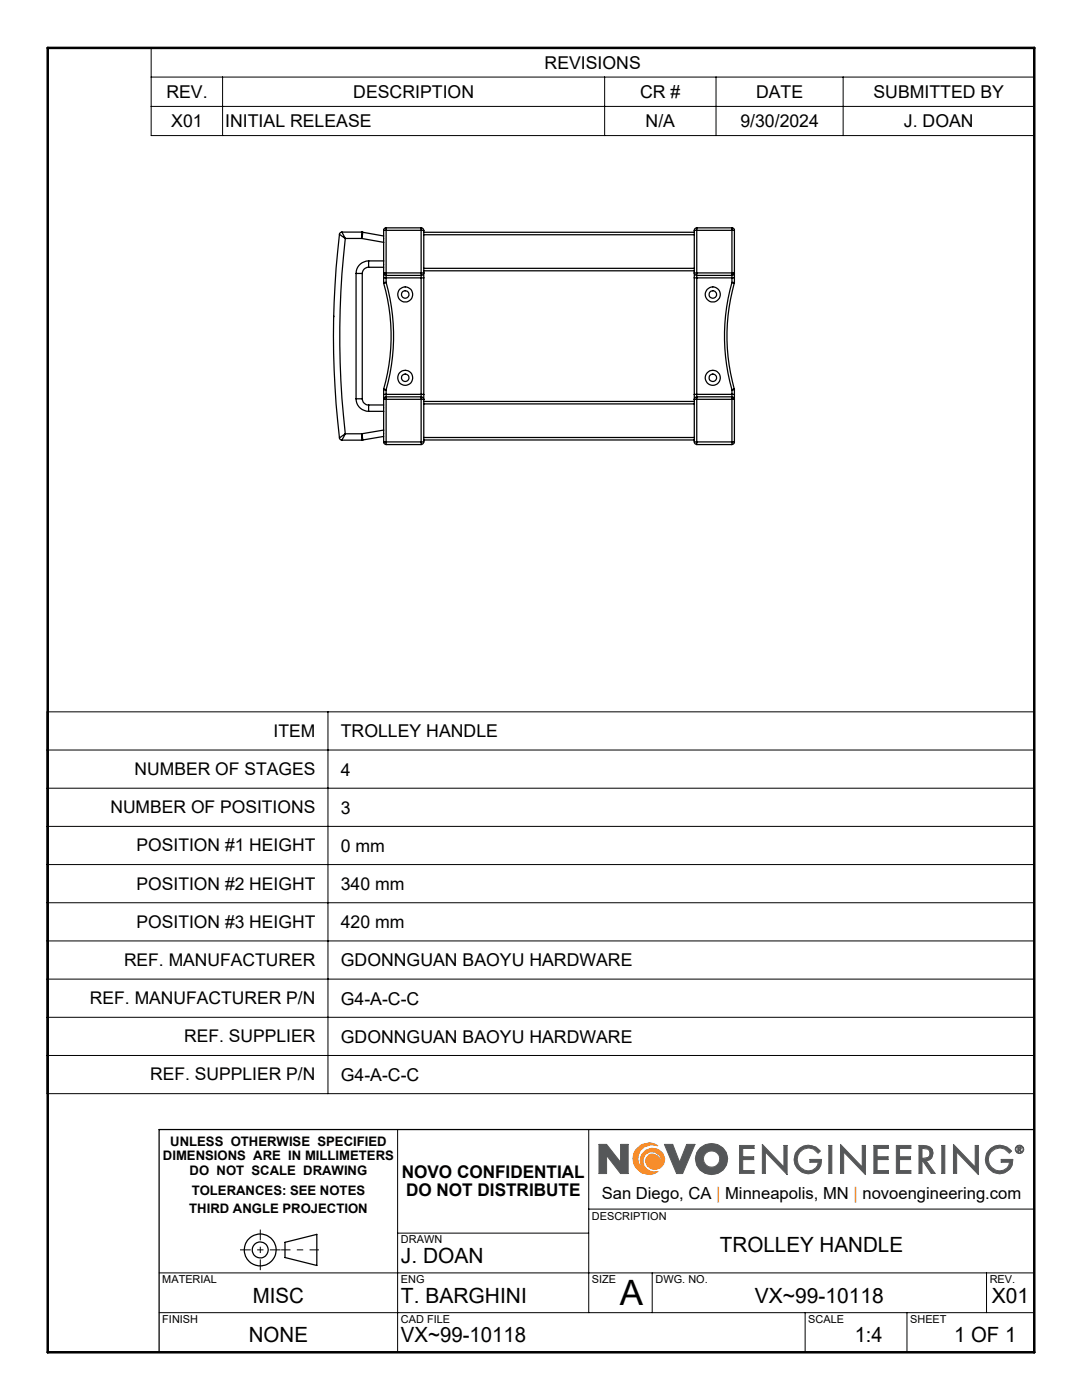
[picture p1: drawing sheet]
<svg xmlns="http://www.w3.org/2000/svg" width="216mm" height="279mm" viewBox="0 0 216 279" stroke-linecap="round" stroke-linejoin="round" font-family="sans-serif">
<g fill="none" stroke="#000" stroke-width=".25">
<path d="M67.7 46.8a172.4 172.4 0 0 0 0 40.6M67.7 46.8l1.2 .8M68.2 46.3l.7 1.3M68.2 46.3l-.3 .2-.2 .3M68.2 46.3h4M68.9 47.6a172.8 172.8 0 0 0 0 39M68.9 47.6h3.3M71 54.6h1.3M71 54.6v25M72.2 46.3v1.3M72.2 46.3l.2 .1M72.2 47.6l4.4 .8"/>
<path d="M72.3 54.6v25M72.4 46.4l-.2 1.2M72.4 46.4l4.2 .7M73.6 52.1a2.51 2.51 0 0 0-2.6 2.5M73.6 53.3a1.26 1.26 0 0 0-1.3 1.3M73.6 52.1v1.2M73.6 52.1h3M73.6 53.3h3M76.6 46v2.4M76.6 52.1v2.4M76.6 54.5h.4M76.6 46h.4"/>
<path d="M76.6 54.5a.48 .48 0 0 0 .4 .5M76.6 55.5h.4M76.6 54.5v1M76.6 56.5a38.2 38.2 0 0 1 0 21.1M76.6 56.4h.4M76.6 56.4v.1M76.6 48.4v3.7M76.6 55.5v.9M77 54.5v.5M77 45.5v.5M77 45.5a.48 .48 0 0 0-.4 .5M77 55v.5"/>
<path d="M77 56.4a39.2 39.2 0 0 1 0 21.4M77 56.4l-.4 .1M77 46v8.5M77 55.5v.9M77 46h7M77 54.5h7M77 55h7M77 45.5h7M77 55.5h7M84 54.5h.6M84 46h.6M84 54.5v.5"/>
<path d="M84 45.5v.5M84 45.5h.3l.3 .5M84 55.5h.6M84 55v.5M84 46v8.5M84 55.5v23.2M84.6 54.5l-.2 .3-.4 .2M84.6 54.5v1M84.6 46.4h53.9M84.6 46v8.5M84.6 55.5v23.2M84.6 54h53.9"/>
<path d="M84.6 46.8h53.9M84.6 53.6h53.9M138.5 54.5a.48 .48 0 0 0 .5 .5M138.5 54.5h.5M138.5 46h.5M138.5 55.5h.5M138.5 54.5v1M138.5 46v8.5M138.5 55.5v23.2M139 54.5v.5M139 45.5a.48 .48 0 0 0-.5 .5M139 45.5v.5"/>
<path d="M139 55v.5M139 46h7M139 54.5h7M139 55h7M139 45.5h7M139 55.5h7M139 46v8.5M139 55.5v23.2M146 54.5h.5M146 46h.5M146 54.5v.5M146 45.5v.5"/>
<path d="M146 45.5a.48 .48 0 0 1 .5 .5M146 55v.5M146 55.5h.5M146 56.4a39.2 39.2 0 0 0 0 21.4M146 56.4h.5M146 56.4l.5 .1M146 46v8.5M146 55.5v.9M146.5 56.5a39.1 39.1 0 0 0 0 21.1M146.5 54.5a.48 .48 0 0 1-.5 .5M146.5 54.5v1M146.5 56.4v.1"/>
<path d="M146.5 46v8.5M146.5 55.5v.9M66.6 63.1v.1M71 79.6a2.5 2.5 0 0 0 2.6 2.5M71 79.6h1.3M72.3 79.6a1.26 1.26 0 0 0 1.3 1.2M76.6 79.7v2.4M76.6 79.7h.4M76.6 78.7h.4M76.6 78.7v1M76.6 77.8h.4M76.6 77.6l.4 .2"/>
<path d="M76.6 77.6v.2M76.6 77.8v.9M77 79.2a.48 .48 0 0 0-.4 .5M77 79.2v.5M77 78.7v.5M77 79.7h7M77 77.8v.9M77 79.7v8.5M77 79.2h7M77 78.7h7M84 79.2l.4 .1 .2 .4M84 79.7h.6"/>
<path d="M84 79.2v.5M84 78.7v.5M84 78.7h.6M84 79.7v8.5M84.6 78.7v1M84.6 79.7v8.5M138.5 79.7h.5M138.5 78.7h.5M138.5 78.7v1M138.5 79.7v8.5M139 79.2v.5M139 79.2a.48 .48 0 0 0-.5 .5"/>
<path d="M139 78.7v.5M139 79.7h7M139 79.2h7M139 78.7h7M139 79.7v8.5M146 79.2a.48 .48 0 0 1 .5 .5M146 79.7h.5M146 79.2v.5M146 78.7v.5M146 78.7h.5M146 77.8h.5M146 77.8v.9"/>
<path d="M146 79.7v8.5M146.5 77.6l-.5 .2M146.5 77.6v.2M146.5 78.7v1M146.5 77.8v.9M146.5 79.7v8.5M67.7 87.4l.2 .3 .3 .1M68.2 87.8h4M68.9 86.6l-1.2 .8M68.9 86.6l-.7 1.2M68.9 86.6h3.3M72.2 86.6l.2 1.2"/>
<path d="M72.2 86.6v1.2M72.4 87.8h-.2M73.6 80.8v1.3M73.6 82.1h3M73.6 80.8h3M76.6 85.8v2.4M76.6 88.2h.4M76.6 88.2v.3l.4 .2M76.6 85.8l-4.4 .8M76.6 82.1v3.7M76.6 87.1l-4.2 .7M77 88.2v.5"/>
<path d="M77 88.2h7M77 88.7h7M84 88.2h.6M84 88.2v.5M84.6 88.2l-.3 .4-.3 .1M84.6 80.1h53.9M84.6 87.8h53.9M84.6 80.6h53.9M84.6 87.3h53.9M138.5 88.2h.5M138.5 88.2l.2 .3 .3 .2M139 88.2v.5"/>
<path d="M139 88.2h7M139 88.7h7M146 88.2h.5M146 88.2v.5M146.5 88.2v.3l-.5 .2M206.4 225.4h-174.7v44.5M56.9 247.9l6.3-1.6v6.3l-6.3-1.6z"/>
<circle cx="80.9" cy="58.8" r="1.51"/>
<circle cx="80.9" cy="58.8" r=".74"/>
<circle cx="142.2" cy="58.8" r=".75"/>
<circle cx="142.2" cy="58.8" r="1.51"/>
<circle cx="80.9" cy="75.4" r=".74"/>
<circle cx="80.9" cy="75.4" r="1.49"/>
<circle cx="142.2" cy="75.4" r=".75"/>
<circle cx="142.2" cy="75.4" r="1.49"/>
<circle cx="51.9" cy="249.5" r="1.59"/>
<circle cx="51.9" cy="249.5" r="3.2"/>
</g>
<path d="M126.8 229.6a3.1 3.1 0 0 1 4.5-.9 2.82 2.82 0 0 0-3.9 1.7 2.82 2.82 0 0 0 2.3 3.6 2.45 2.45 0 0 1-1.1-4.2 2.45 2.45 0 0 1 4 1.5 1.94 1.94 0 0 1-1.6 2.1 1.94 1.94 0 0 1-2.2-1.5l.1-.7 .6-.7a1.73 1.73 0 0 1 2.4 1.5 1.86 1.86 0 0 0-2.2-2.1 1.86 1.86 0 0 0-1.2 2.8 2.41 2.41 0 0 0 2.8 1.1 3.2 3.2 0 0 1-4-.2 3.2 3.2 0 0 1-.5-4z" fill="none" stroke="#f78d2a" stroke-width=".2"/>
<g fill="none" stroke="#555759" stroke-width=".2">
<path d="M119.5 228.4h1.5l2.8 3.6v-3.6h1.5v5.8h-1.5l-2.7-3.6-.1 3.6h-1.5zM123.8 232h.1M132.6 228.4h1.6l1.4 3.6 1.4-3.6h1.7l-2.5 5.8h-1.2zM139.7 229.1a3.2 3.2 0 0 1 4.9 .4 3.2 3.2 0 0 1-1.3 4.7 3.2 3.2 0 0 1-4-1.1 3.2 3.2 0 0 1 .4-4zM147.6 228.6h2.9v.6h-2.3v1.7h2.2v.5h-2.2v2.2h2.3v.6h-2.9zM152.1 228.4l4.3 4.5v-4.3h.7v5.8l-4.4-4.5v4.3h-.6zM159.5 229.2a2.89 2.89 0 0 1 4.2 .5l-.5 .5a2.26 2.26 0 0 0-3.2-.7 2.26 2.26 0 0 0-.5 3.2 2.26 2.26 0 0 0 3.3 .4l.3-.5 .2-.6h-1.7v-.6h2.3a2.75 2.75 0 0 1-2.7 2.9 2.75 2.75 0 0 1-2.8-2.9l.3-1.2zM165.4 228.6h.6v5.6h-.6zM167.7 228.4l4.3 4.5v-4.3h.7v5.8l-4.4-4.5v4.3h-.6zM174.4 228.6h2.9v.6h-2.3v1.7h2.2v.5h-2.2v2.2h2.3v.6h-2.9zM178.9 228.6h2.9v.6h-2.3v1.7h2.2v.5h-2.2v2.2h2.3v.6h-2.9zM183.4 228.6a2.74 2.74 0 0 1 2.6 .8l.2 .8-.3 .9-.4 .4-.7 .2 1.8 2.5h-.8l-1.7-2.5h-.1v2.5h-.6z"/>
<path d="M184 229.2l1.1 .1a1.02 1.02 0 0 1 0 1.7l-1.1 .2zM187.9 228.6h.6v5.6h-.6zM190.3 228.4l4.3 4.5v-4.3h.6v5.8l-4.3-4.5v4.3h-.6zM197.7 229.2a2.89 2.89 0 0 1 4.2 .5l-.5 .5a2.27 2.27 0 0 0-3.2-.7 2.27 2.27 0 0 0-.5 3.2 2.27 2.27 0 0 0 3.2 .4l.4-.5 .1-.6h-1.6v-.6h2.3a2.75 2.75 0 0 1-2.7 2.9 2.75 2.75 0 0 1-2.8-2.9l.3-1.2zM203.1 228.9l.6 .1a.26 .26 0 0 1 .1 .2 .26 .26 0 0 1-.2 .2l.2 .4h-.2l-.2-.4h-.1v.4h-.2zM203.3 229h.1a.15 .15 0 0 1 .2 .2 .15 .15 0 0 1-.2 .1h-.1z"/>
<circle cx="142" cy="231.3" r="1.64"/>
<circle cx="203.4" cy="229.4" r=".85"/>
<circle cx="203.4" cy="229.4" r=".71"/>
</g>
<path d="M63.6 249.4h-7.5" fill="none" stroke="#000" stroke-width=".2" stroke-dasharray="15.2 1.3 1.3 1.3" stroke-dashoffset="13.4" stroke-linecap="butt"/>
<path d="M47.9 249.4h8.1M51.9 245.4v8.1" fill="none" stroke="#000" stroke-width=".2" stroke-dasharray="15.2 1.3 1.3 1.3" stroke-dashoffset="13.1" stroke-linecap="butt"/>
<path d="M79.3 225.4v44.5M117.5 225.4v36.6M31.7 254h174.7M79.3 246.1h38.2M117.5 241.3h88.9M130.1 254v8M196.8 254v8M31.7 262h174.7M160.7 262v7.9M181 262v7.9" fill="none" stroke="#000" stroke-width=".2"/>
<path d="M9.5 9.6h196.9v260.3h-196.9z" fill="none" stroke="#000" stroke-width=".5"/>
<path d="M127.1 229.1a3.2 3.2 0 0 1 4.2-.4 2.82 2.82 0 0 0-3.9 1.7 2.82 2.82 0 0 0 2.3 3.6 2.44 2.44 0 0 1-1.9-2.8 2.44 2.44 0 0 1 2.6-2 2.44 2.44 0 0 1 2.2 2.5 1.86 1.86 0 0 1-2.1 1.7 1.86 1.86 0 0 1-1.6-2.1 1.52 1.52 0 0 1 1.8-.9 1.52 1.52 0 0 1 1.1 1.6h.1a1.88 1.88 0 0 0-2.4-2.1 1.88 1.88 0 0 0-.8 3.1l.5 .4 .6 .4 .6 .1 .9-.1a3.2 3.2 0 0 1-4.2-.4 3.2 3.2 0 0 1 0-4.3z" fill-rule="evenodd" fill="#f78d2a"/>
<path d="M119.5 228.4v5.8h1.5v-3.6l2.8 3.6h1.5v-5.8h-1.5v3.6l-2.8-3.6zM132.6 228.4l2.4 5.8h1.2l2.5-5.8h-1.7l-1.4 3.6-1.4-3.6zM139.7 229.1a3.1 3.1 0 0 0 .1 4.4 3.1 3.1 0 0 0 4.4 0 3.1 3.1 0 0 0 0-4.4 3.4 3.4 0 0 0-4.5 0zM140.3 231.3a1.65 1.65 0 0 1 3.3 0 1.65 1.65 0 0 1-3.3 0zM147.6 228.6v5.6h2.9v-.6h-2.3v-2.2h2.2v-.5h-2.2v-1.7h2.3v-.6zM152.1 228.4v5.8h.6v-4.3l4.4 4.5v-5.8h-.7v4.3zM159.2 229.4a2.81 2.81 0 0 0 .4 4.3 2.81 2.81 0 0 0 4.2-1.1l.1-1.2h-2.3v.6h1.7a2.1 2.1 0 0 1-2.2 1.7 2.1 2.1 0 0 1-2-2 2.25 2.25 0 0 1 1.4-2.5 2.25 2.25 0 0 1 2.7 1l.5-.5a2.89 2.89 0 0 0-4.5-.3zM165.4 228.6v5.6h.6v-5.6zM167.7 228.4v5.8h.6v-4.3l4.4 4.5v-5.8h-.7v4.3zM174.4 228.6v5.6h2.9v-.6h-2.3v-2.2h2.2v-.5h-2.2v-1.7h2.3v-.6zM178.9 228.6v5.6h2.9v-.6h-2.3v-2.2h2.2v-.5h-2.2v-1.7h2.3v-.6zM183.4 228.6v5.6h.6v-2.5h.1l1.7 2.5h.8l-1.8-2.5a1.56 1.56 0 0 0 1.4-1.8 1.56 1.56 0 0 0-1.9-1.3zM184 229.2a1.16 1.16 0 0 1 1.6 .8v.1a1.05 1.05 0 0 1-1.4 1.1h-.2zM187.9 228.6v5.6h.6v-5.6zM190.3 228.4v5.8h.6v-4.3l4.3 4.5v-5.8h-.6v4.3zM197.4 229.4a2.8 2.8 0 0 0 .6 4.5 2.8 2.8 0 0 0 4.1-1.8v-.7h-2.3v.6h1.6a2.14 2.14 0 0 1-2.5 1.6 2.14 2.14 0 0 1-1.7-2.5 2.25 2.25 0 0 1 1.8-2 2.25 2.25 0 0 1 2.4 1.1l.5-.5a2.89 2.89 0 0 0-4.5-.3zM203.1 228.9v.9h.2v-.4l.3 .4h.2l-.2-.4 .2-.1v-.3zM203.3 229l.3 .1v.1l-.3 .1zM202.6 229.4a.85 .85 0 0 0 1.7 0 .85 .85 0 0 0-1.7 0zM202.7 229.4a.71 .71 0 0 1 1.4 0 .71 .71 0 0 1-1.4 0z" fill-rule="evenodd" fill="#555759"/>
<g fill="none" stroke="#000" stroke-width=".2">
<path d="M30.2 9.6h176.2v17.5h-176.2zM30.2 15.4h176.2M44.4 15.4v11.7M120.6 15.4v11.7M142.9 15.4v11.7M168.2 15.4v11.7M30.2 21.2h176.2M9.4 142.1h197v76.2h-197zM9.4 149.7h197M9.4 157.3h197M65.4 142.1v76.2M9.4 164.9h197"/>
<path d="M9.4 172.5h197M9.4 180.2h197M9.4 187.8h197M9.4 195.4h197M9.4 203h197M9.4 210.6h197"/>
</g>
<text font-size="7" x="123.6" y="260.5">A</text>
<g font-size="4.2">
<text x="143.7" y="249.9">TROLLEY HANDLE</text>
<text x="80" y="252">J. DOAN</text>
<text x="50.5" y="260">MISC</text>
<text x="80" y="260">T. BARGHINI</text>
<text x="150.6" y="260">VX~99-10118</text>
<text x="197.9" y="260">X01</text>
<text x="49.7" y="267.9">NONE</text>
<text x="80" y="267.9">VX~99-10118</text>
<text x="170.5" y="267.9">1:4</text>
<text x="190.4" y="267.9">1 OF 1</text>
</g>
<g font-size="3.5">
<text x="108.7" y="13.8">REVISIONS</text>
<text x="33.2" y="19.6">REV.</text>
<text x="70.5" y="19.6">DESCRIPTION</text>
<text x="127.7" y="19.6">CR #</text>
<text x="150.9" y="19.6">DATE</text>
<text x="174.3" y="19.6">SUBMITTED BY</text>
<text x="34.2" y="25.4">X01</text>
<text x="45" y="25.4">INITIAL RELEASE</text>
<text x="128.8" y="25.4">N/A</text>
<text x="147.7" y="25.4">9/30/2024</text>
<text x="180.4" y="25.4">J. DOAN</text>
<text x="54.6" y="147">ITEM</text>
<text x="68" y="147.2">TROLLEY HANDLE</text>
<text x="26.9" y="154.7">NUMBER OF STAGES</text>
<text x="68" y="154.8">4</text>
<text x="22" y="162.3">NUMBER OF POSITIONS</text>
<text x="68" y="162.4">3</text>
<text x="27.3" y="169.9">POSITION #1 HEIGHT</text>
<text x="68" y="170">0 mm</text>
<text x="27.3" y="177.5">POSITION #2 HEIGHT</text>
<text x="68" y="177.6">340 mm</text>
<text x="27.3" y="185.1">POSITION #3 HEIGHT</text>
<text x="68" y="185.3">420 mm</text>
<text x="24.7" y="192.8">REF. MANUFACTURER</text>
<text x="68" y="192.9">GDONNGUAN BAOYU HARDWARE</text>
<text x="18" y="200.4">REF. MANUFACTURER P/N</text>
<text x="68" y="200.5">G4-A-C-C</text>
<text x="36.8" y="208">REF. SUPPLIER</text>
<text x="68" y="208.1">GDONNGUAN BAOYU HARDWARE</text>
<text x="30" y="215.6">REF. SUPPLIER P/N</text>
<text x="68" y="215.7">G4-A-C-C</text>
<text x="80.2" y="235.2">NOVO CONFIDENTIAL</text>
<text x="81" y="238.7">DO NOT DISTRIBUTE</text>
</g>
<text font-size="3.3" x="120.1" y="239.4">San Diego, CA | Minneapolis, MN | novoengineering.com</text>
<g font-size="2.6">
<text x="32.5" y="231.5">DIMENSIONS ARE IN MILLIMETERS</text>
<text x="34" y="228.6">UNLESS OTHERWISE SPECIFIED</text>
<text x="37.8" y="234.4">DO NOT SCALE DRAWING</text>
<text x="38.3" y="238.5">TOLERANCES: SEE NOTES</text>
<text x="37.8" y="242.1">THIRD ANGLE PROJECTION</text>
</g>
<g font-size="2.2">
<text x="118.1" y="243.4">DESCRIPTION</text>
<text x="80" y="248.2">DRAWN</text>
<text x="32.4" y="256.1">MATERIAL</text>
<text x="80" y="256.1">ENG</text>
<text x="118.1" y="256.1">SIZE</text>
<text x="130.8" y="256.1">DWG. NO.</text>
<text x="197.5" y="256.1">REV.</text>
<text x="32.4" y="264">FINISH</text>
<text x="80" y="264">CAD FILE</text>
<text x="161.3" y="264">SCALE</text>
<text x="181.6" y="264">SHEET</text>
</g>
</svg>
